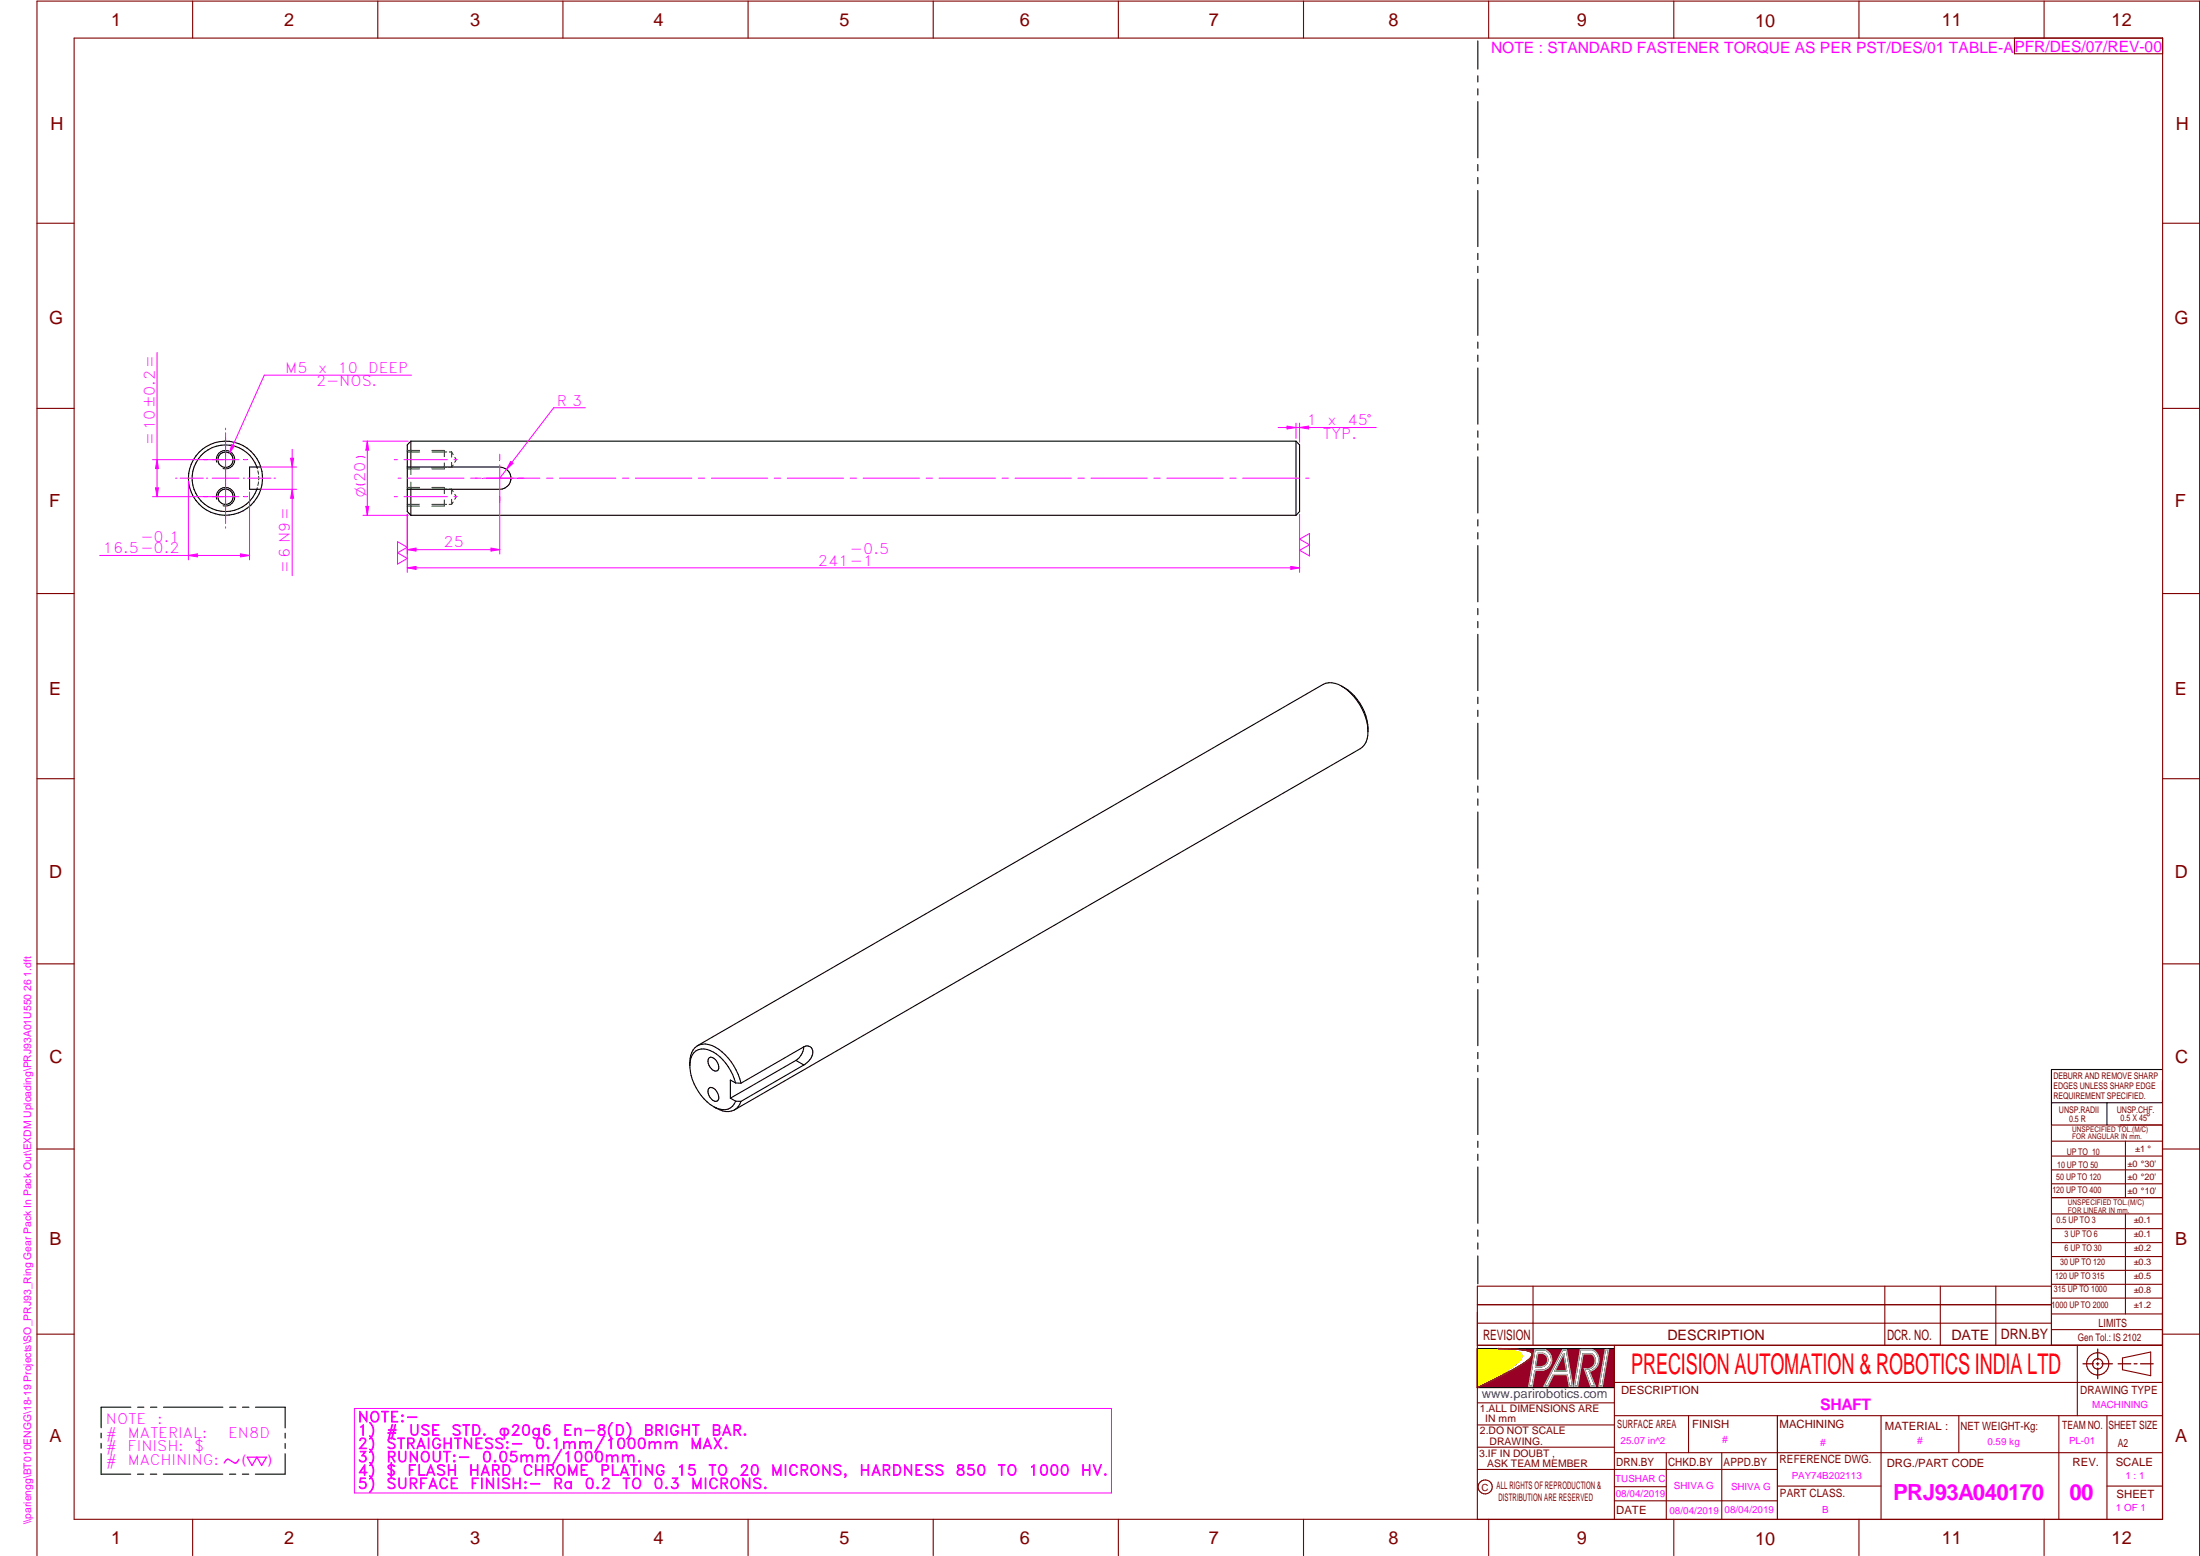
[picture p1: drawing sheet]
<svg xmlns="http://www.w3.org/2000/svg" width="594mm" height="420mm" viewBox="0 0 594 420" stroke-linecap="round" stroke-linejoin="round" font-family="sans-serif">
<path d="M414.5 364.5h2.9a2.93 2.93 0 0 1 1.6 3 2.93 2.93 0 0 1-2.2 2.5l-2.3 .1-.7 4.2h-1zM422 364.5h1l1.7 9.8h-1l-.5-3.1h-3.7l-1.5 3.1h-1.1zM426.8 364.4h3.2a3.1 3.1 0 0 1 1.7 3.3 3.1 3.1 0 0 1-2.5 2.6l1.6 4h-1.3l-1.7-4.8a2.22 2.22 0 0 0 2.8-1.1 2.22 2.22 0 0 0-.8-2.8h-2.3l-1.5 8.7h-.9zM433.5 364.4h.9l-1.7 9.9h-.9z" fill="none" stroke="#991b1e" stroke-width=".34"/>
<path d="M415.2 365.5h1.5a1.85 1.85 0 0 1 1.2 2 1.85 1.85 0 0 1-1.7 1.6h-1.6z" fill-rule="evenodd" fill="#990026"/>
<path d="M415.2 365.5h1.5a1.85 1.85 0 0 1 1.2 2 1.85 1.85 0 0 1-1.7 1.6h-1.6z" fill="none" stroke="#991b1e" stroke-width=".34"/>
<path d="M422.3 365.5l.7 4.7h-3.1z" fill="#990026"/>
<path d="M422.3 365.5l.7 4.7h-3.1z" fill="none" stroke="#991b1e" stroke-width=".34"/>
<path d="M404.5 364.2l6.3 .2a3.3 3.3 0 0 1 3 1.2 1.91 1.91 0 0 1-.9 1.5l-4.4 2.8-9.6 4.8 5.5-3.1 3.9-2.5a5.1 5.1 0 0 0 2.6-3l-.4-.7-.7-.4-5.1-.8M414.5 364.5h2.9a2.93 2.93 0 0 1 1.6 3 2.93 2.93 0 0 1-2.2 2.5l-2.3 .1-.7 4.2h-1zM415.2 365.5h1.5a1.85 1.85 0 0 1 1.2 2 1.85 1.85 0 0 1-1.7 1.6h-1.6zM422 364.5h1l1.7 9.8h-1l-.5-3.1h-3.7l-1.5 3.1h-1.1zM422.3 365.5l.7 4.7h-3.1zM426.8 364.4h3.2a3.1 3.1 0 0 1 1.7 3.3 3.1 3.1 0 0 1-2.5 2.6l1.6 4h-1.3l-1.7-4.8a2.22 2.22 0 0 0 2.8-1.1 2.22 2.22 0 0 0-.8-2.8h-2.3l-1.5 8.7h-.9zM433.5 364.4h.9l-1.7 9.9h-.9z" fill="none" stroke="#000" stroke-width=".34"/>
<circle cx="410.8" cy="365.7" r=".17" fill="#000"/>
<path d="M415.2 365.5h1.5a1.85 1.85 0 0 1 1.2 2 1.85 1.85 0 0 1-1.7 1.6h-1.6zM422.3 365.5l.7 4.7h-3.1z" fill="none" stroke="#c0c0c0" stroke-width=".34"/>
<path d="M398.9 364.2h5.8l4.4 .7a1.72 1.72 0 0 1 1.8 1.4l-.7 1.2-2.5 2-8.8 5.2z" fill-rule="evenodd" fill="#ff0"/>
<path d="M410.8 365.7a2.38 2.38 0 0 1-1.3 2.5l-3.6 2.5-7 4" fill="none" stroke="#f1eb1f" stroke-width=".34"/>
<circle cx="410.8" cy="365.7" r=".17" fill="#f1eb1f"/>
<path d="M410.8 365.7l-1-.7-3.3-.6-1.8-.2h-5.8v10.5" fill="none" stroke="#f1eb1f" stroke-width=".34"/>
<path d="M404.5 364.2l3.5 .4 2 .6a1.08 1.08 0 0 1 .6 1.8l-.9 1-1.5 1.2-9.3 5.5" fill="none" stroke="#ff0" stroke-width=".34"/>
<path d="M398.9 364.2v10.5" fill="none" stroke="#000" stroke-width=".34"/>
<path d="M398.9 364.2v10.5" fill="none" stroke="#000" stroke-width=".3"/>
<path d="M404.5 364.2l7.3 .4 1.5 .4 .5 .4v.5l-1.1 1.3-2.9 2-10.9 5.5h37v-10.5zM414.5 364.5h2.9a2.93 2.93 0 0 1 1.6 3 2.93 2.93 0 0 1-2.2 2.5l-2.3 .1-.7 4.2h-1zM426.8 364.4h3.2a3.1 3.1 0 0 1 1.7 3.3 3.1 3.1 0 0 1-2.5 2.6l1.6 4h-1.3l-1.7-4.8a2.22 2.22 0 0 0 2.8-1.1 2.22 2.22 0 0 0-.8-2.8h-2.3l-1.5 8.7h-.9zM433.5 364.4h.9l-1.7 9.9h-.9zM422 364.5h1l1.7 9.8h-1l-.5-3.1h-3.7l-1.5 3.1h-1.1z" fill-rule="evenodd" fill="#990026"/>
<g fill="none" stroke="#000" stroke-width=".3">
<path d="M399.1 11v7.7M399.1 20.4v1.7M399.1 24v1.7M399.1 27.4v15.2M399.1 44.4v1.7M399.1 47.9v1.7M399.1 51.4v15.2M399.1 68.4v1.7M399.1 71.9v1.7M399.1 75.4v15.2M399.1 92.4v1.7M399.1 95.9v1.7"/>
<path d="M399.1 99.4v15.2M110.9 119.1v7M110.9 119.1l-.9 1v18l.9 1M110.9 119.1h239.1M350 119.1l.9 1v18l-.9 1M350 119.1v20M399.1 116.3v1.8M399.1 119.8v1.7M110 126.1h25a3 3 0 0 1 3 3 3 3 0 0 1-3 3h-25M110.9 132.1v7M110.9 139.1h239.1M399.1 123.4v15.1"/>
<path d="M399.1 140.3v1.7M399.1 143.8v1.7M399.1 147.3v15.2M399.1 164.3v1.7M399.1 167.8v1.7M399.1 171.3v15.2M399.1 188.3v1.7M399.1 191.8v1.7M399.1 195.3v15.1M399.1 212.3v1.7M399.1 215.7v1.8M399.1 219.2v15.2"/>
<path d="M399.1 236.2v1.7M399.1 239.7v1.7M399.1 243.2v15.2M399.1 260.2v1.7M399.1 263.7v1.7M399.1 267.2v15.2M399.1 284.2v1.7M399.1 287.7v1.7M399.1 291.2v15.2M554 297.8h29.9M569 297.8v6M583.9 288.8h-29.9v15"/>
<path d="M399.1 308.1v1.7M399.1 311.7v1.7M399.1 315.1v15.2M399.1 332.1v1.7M399.1 335.6v1.7M399.1 339.1v7.6M35.3 380h-8v5.5M37.2 380h1.7M40.6 380h1.8M44.1 380h16.1M62 380h1.7M65.5 380h1.7"/>
<path d="M69 380h8v5.6M398.9 364.2h37v10.5h-37M27.3 392.5v5.6h8M27.3 387v1.3M27.3 389.7v1.4M37.1 398.1h1.7M40.6 398.1h1.7M44.1 398.1h16M62 398.1h1.7M65.4 398.1h1.8M77 392.6v5.5h-8M77 387v1.3"/>
<path d="M77 389.8v1.3"/>
</g>
<g fill="none" stroke="#991b1e" stroke-width=".34">
<path d="M404.5 364.2l6 .2 2.5 .5a19.5 19.5 0 0 0-5.6-.7zM411.1 368.3l-6.2 3.5M411.1 368.3l-3.3 2-8.9 4.4 5.3-2.6M412 367.7l-.6 .5M412 367.7l-.9 .6M413 364.9l.5 .3M413 364.9l.8 .5M413.3 366.7l-1.3 1M413.6 365.3h.1M413.6 366.3l-.3 .3M413.6 366.2l-1.6 1.5M413.8 365.4v.4"/>
<path d="M413.8 365.4v.2M413.8 365.8l-.2 .5M413.8 365.8l-.2 .4"/>
</g>
<path d="M414.5 364.5h2.9a2.93 2.93 0 0 1 1.6 3 2.93 2.93 0 0 1-2.2 2.5l-2.3 .1-.7 4.2h-1zM422 364.5h1l1.7 9.8h-1l-.5-3.1h-3.7l-1.5 3.1h-1.1zM426.8 364.4h3.2a3.1 3.1 0 0 1 1.7 3.3 3.1 3.1 0 0 1-2.5 2.6l1.6 4h-1.3l-1.7-4.8a2.22 2.22 0 0 0 2.8-1.1 2.22 2.22 0 0 0-.8-2.8h-2.3l-1.5 8.7h-.9zM433.5 364.4h.9l-1.7 9.9h-.9z" fill="none" stroke="#c0c0c0" stroke-width=".34"/>
<g fill="none" stroke="#800000" stroke-width=".3">
<path d="M52 .3v10M102 .3v10M152 .3v10M202 .3v10M252 .3v10M302 .3v10M352 .3v10M402 .3v10M452 .3v10M502 .3v10M544 10.3v4.2h40M552 .3v10"/>
<path d="M10 60.3h10M584 60.3h10M10 110.3h10M584 110.3h10M10 160.3h10M584 160.3h10M10 210.3h10M584 210.3h10M10 260.3h10M584 260.3h10M10 310.3h10M554 308.1h29.9"/>
<path d="M554 312.2h29.9M554 315.9h29.9M554 319.7h29.9M573.9 308.1v15.3M583.9 303.8h-29.9v59.5M584 310.3h10M554 323.4h29.9M554 327.8h29.9M554 331.8h29.9M554 335.5h29.9M554 339.3h29.9M573.9 327.8v27"/>
<path d="M398.9 352.3h155.1M398.9 357.3h155.1M414 347.3v16M509 347.3v16M524 347.3v16M538.9 347.3v16M554 347.3h-155.1v63h185l.1-400h-564v400h564M554 343h29.9M554 346.8h29.9M554 350.5h29.9M554 354.8h29.9M554 359h29.9"/>
<path d="M10 360.3h10M398.9 363.3h185M398.9 378.8h37M435.9 373.3h148M435.9 363.3v47M561 363.3v19M573.1 366.7l7.7-1.6v6.4l-7.7-1.6zM584 360.3h10M398.9 384.8h37M398.9 390.8h37M398.9 396.8h81.1M435.9 392.3h148"/>
<path d="M435.9 382.3h148M450 392.3v18M456 382.3v10M464.9 392.3v18M480 382.3v28M508 382.3v28M528.9 382.3v10M556 382.3v28M569 382.3v28M52 410.3v9.7M102 410.3v9.7M152 410.3v9.7"/>
<path d="M202 410.3v9.7M252 410.3v9.7M302 410.3v9.7M352 410.3v9.7M402 410.3v9.7M435.9 405.3h44.1M435.9 401.4h14.1M452 410.3v9.7M480 401.3h28M502 410.3v9.7M552 410.3v9.7M569 401.3h14.9"/>
<path d="M10 420v-419.7h584v419.7"/>
<circle cx="566.5" cy="368.3" r="3"/>
<circle cx="566.5" cy="368.3" r="1.4"/>
<circle cx="401.1" cy="401.5" r="1.9"/>
</g>
<path d="M562.5 368.3h2.8M566.1 368.3h.7M566.5 364.3v2.9M566.5 368v.6M566.5 369.4v2.9M567.6 368.3h2.8M572 368.3h3.4M576.3 368.3h.8M578 368.3h3.4" fill="none" stroke="#800000" stroke-width=".34"/>
<path d="M131.4 129.1h7.2M135 125.5v7.2M95.7 380.3h204.4v22.8h-204.4z" fill="none" stroke="#f0f" stroke-width=".27"/>
<g fill="none" stroke="#008000" stroke-width=".27">
<path d="M110 132.1h3.3M110 136.2h3.3M110 122h3.3M110 126.2h3.3M110 131.6h3.3M110 136.7h3.3M110 121.6h3.3M110 126.6h3.3M110.9 126.1v2M110.9 130.2v1.9M116.6 136.2h4M116.6 126.2h4"/>
<path d="M116.6 131.6h3.4v1.7M116.6 121.6h3.4v1.7M116.7 132.1h3.9M116.7 122h3.9M120 135v1.7h-3.4M120 125v1.6h-3.4M121.3 136.2h.7M121.3 126.2h.7M121.3 132.1h.7M121.3 122h.7M122 122v1.4M122 124.9v1.3"/>
<path d="M122 132.1v1.3M122 134.8v1.4M122 132.1l.4 .7M122 122l.4 .8M122.4 135.6l-.4 .6M122.4 125.6l-.4 .6M122.8 133.5l.4 .6-.4 .7M122.8 123.5l.4 .6-.4 .7"/>
</g>
<path d="M140 129.1h1.2M141.4 129.1h.1" fill="none" stroke="#f0f" stroke-width=".27"/>
<path d="M135 122.6v.1M135 122.9v1.2" fill="none" stroke="#f0f" stroke-width=".27"/>
<path d="M128.5 129.1h.1M128.7 129.1h1.2" fill="none" stroke="#f0f" stroke-width=".27"/>
<g fill="none" stroke="#f0f" stroke-width=".27">
<path d="M57.3 134.1h7.2M60.9 130.5v7.3M106.5 134.1h.8M106.5 124.1h.8M107.5 129.1h.8M109.1 134.1h11.7M109.1 124.1h11.7M110.1 129.1h15.2M122.6 134.1h.9M122.6 124.1h.9M127.1 129.1h1.7M130.6 129.1h15.2"/>
<path d="M135 134.2v1.1M135 135.6h.1M147.6 129.1h1.7M151.1 129.1h15.2M168.1 129.1h1.7M171.6 129.1h15.2M188.6 129.1h1.7M192.1 129.1h15.2M209.1 129.1h1.7M212.6 129.1h15.2M229.6 129.1h1.7M233.1 129.1h15.2"/>
<path d="M250.1 129.1h1.7M253.6 129.1h15.2M270.6 129.1h1.7M274.1 129.1h15.2M291.1 129.1h1.7M294.6 129.1h15.2M311.6 129.1h1.7M315.1 129.1h15.2M332.1 129.1h1.7M335.6 129.1h15.2M352.6 129.1h.9"/>
</g>
<path d="M69.4 126.1l.1 .5M69.5 131.7l-.1 .4M69.6 127.1l.2 1M69.8 130.1l-.2 1M69.8 128.6v1" fill="none" stroke="#008000" stroke-width=".27"/>
<g fill="none" stroke="#000" stroke-width=".3">
<path d="M69.4 126.1a9 9 0 0 0-13.9-4.2 9 9 0 0 0 0 14.5 9 9 0 0 0 13.9-4.3M70.4 126.1a10 10 0 0 0-15.4-5.1 10 10 0 0 0 0 16.2 10 10 0 0 0 15.4-5.1M70.4 126.1h-3v6h3M70.4 126.1a10.5 10.5 0 0 1 0 6"/>
<circle cx="60.9" cy="124.1" r="2.07"/>
<circle cx="60.9" cy="134.2" r="2.06"/>
</g>
<path d="M58.5 134.8a2.49 2.49 0 0 1 2.2-3.1 2.49 2.49 0 0 1 2.7 2.7 2.49 2.49 0 0 1-3.2 2.2M58.5 124.8a2.5 2.5 0 0 1 2.2-3.2 2.5 2.5 0 0 1 2.7 2.8 2.5 2.5 0 0 1-3.2 2.1" fill="none" stroke="#000" stroke-width=".27"/>
<path d="M65.9 134.1h.8" fill="none" stroke="#f0f" stroke-width=".27"/>
<path d="M60.9 128.4v.8" fill="none" stroke="#f0f" stroke-width=".27"/>
<path d="M55.1 134.1h.8" fill="none" stroke="#f0f" stroke-width=".27"/>
<path d="M60.9 139.1v.8" fill="none" stroke="#f0f" stroke-width=".27"/>
<path d="M57.3 124.1h7.2M60.9 120.5v7.2" fill="none" stroke="#f0f" stroke-width=".27"/>
<path d="M65.9 124.1h.8" fill="none" stroke="#f0f" stroke-width=".27"/>
<path d="M60.9 118.3v.9" fill="none" stroke="#f0f" stroke-width=".27"/>
<path d="M55.1 124.1h.8" fill="none" stroke="#f0f" stroke-width=".27"/>
<path d="M60.9 129.1v.8" fill="none" stroke="#f0f" stroke-width=".27"/>
<g fill="none" stroke="#f0f" stroke-width=".27">
<path d="M60.9 115.6v.4M60.9 116.8v6.3M47.4 129.1h.4M48.6 129.1h6.3M55.7 129.1h.4M57.3 129.1h7.2M60.9 124v.3M60.9 125.5v7.2M60.9 133.9v.4M60.9 135.1v6.3M65.7 129.1h.3M66.9 129.1h6.2"/>
<path d="M74 129.1h.4M110 138.9v10.7M135 132.8v16.8M60.9 142.2v.4M110 148.4l2.3-.4v.8z"/>
</g>
<path d="M110 148.4l2.3-.4v.8z" fill="#f0f"/>
<path d="M132.6 148l2.4 .4-2.4 .4z" fill="none" stroke="#f0f" stroke-width=".27"/>
<path d="M132.6 148l2.4 .4-2.4 .4z" fill="#f0f"/>
<path d="M110 138.9v15.7M350.9 138.9v15.7M110 148.4h25M110 153.3l2.3-.3v.8z" fill="none" stroke="#f0f" stroke-width=".27"/>
<path d="M110 153.3l2.3-.3v.8z" fill="#f0f"/>
<path d="M348.6 153l2.3 .3-2.3 .5z" fill="none" stroke="#f0f" stroke-width=".27"/>
<path d="M348.6 153l2.3 .3-2.3 .5z" fill="#f0f"/>
<path d="M98 119.1h12.2M99.2 119.1l.4 2.4h-.8zM96.2 130.7a2.99 2.99 0 0 0 2.4 0M96.2 123.5a2.99 2.99 0 0 1 2.4 0M98 139.1h12.2M110 153.3h240.9" fill="none" stroke="#f0f" stroke-width=".27"/>
<path d="M99.2 119.1l.4 2.4h-.8z" fill="#f0f"/>
<path d="M98.8 136.7h.8l-.4 2.4z" fill="none" stroke="#f0f" stroke-width=".27"/>
<path d="M98.8 136.7h.8l-.4 2.4z" fill="#f0f"/>
<path d="M99.2 119.1v20M158.1 110.1h-8.6l-14.5 19M137.9 124.6l.7 .5-1.8 1.6z" fill="none" stroke="#f0f" stroke-width=".27"/>
<path d="M137.9 124.6l.7 .5-1.8 1.6z" fill="#f0f"/>
<path d="M350 114.3v4.1M350.9 114.3v5.1M350.9 115.4l2.4-.3v.7z" fill="none" stroke="#f0f" stroke-width=".27"/>
<path d="M350.9 115.4l2.4-.3v.7z" fill="#f0f"/>
<path d="M347.5 115.1l2.5 .3-2.5 .4z" fill="none" stroke="#f0f" stroke-width=".27"/>
<path d="M347.5 115.1l2.5 .3-2.5 .4z" fill="#f0f"/>
<path d="M345.1 115.4h26.5M41.2 124.1h19M41.2 134.1h19M42.4 124.1l.4 2.4h-.8z" fill="none" stroke="#f0f" stroke-width=".27"/>
<path d="M42.4 124.1l.4 2.4h-.8z" fill="#f0f"/>
<path d="M42 131.7h.8l-.4 2.4z" fill="none" stroke="#f0f" stroke-width=".27"/>
<path d="M42 131.7h.8l-.4 2.4z" fill="#f0f"/>
<path d="M42.4 95.2v38.9M70.4 132.1h9.7M70.4 126.1h9.7M78.9 132.1l.4 2.4h-.8z" fill="none" stroke="#f0f" stroke-width=".27"/>
<path d="M78.9 132.1l.4 2.4h-.8z" fill="#f0f"/>
<path d="M78.5 123.7h.8l-.4 2.4z" fill="none" stroke="#f0f" stroke-width=".27"/>
<path d="M78.5 123.7h.8l-.4 2.4z" fill="#f0f"/>
<path d="M50.9 129.8v21.4M67.4 132.8v18.4M78.9 121.3v34.1M50.9 150l2.4-.4v.8z" fill="none" stroke="#f0f" stroke-width=".27"/>
<path d="M50.9 150l2.4-.4v.8z" fill="#f0f"/>
<path d="M65 149.6l2.4 .4-2.4 .4z" fill="none" stroke="#f0f" stroke-width=".27"/>
<path d="M65 149.6l2.4 .4-2.4 .4z" fill="#f0f"/>
<path d="M71.4 101.3l-9.4 21M26.9 150h40.5M107.4 146.3l2.6 1.5-2.6 1.5 2.6 1.5-2.6 1.5zM350.9 145.6l2.7-1.5v6l-2.7-1.5 2.7-1.5z" fill="none" stroke="#f0f" stroke-width=".27"/>
<g fill="none" stroke="#000" stroke-width=".3">
<path d="M362.3 185.3a13.7 13.7 0 0 1 7.1 12.2M362.3 185.3a15.4 15.4 0 0 1 7.1 12.2M362.3 185.3a5.1 5.1 0 0 0-5-.5l-169 97.6M369.4 197.5a5 5 0 0 1-2 4.6l-169 97.6M186.3 287.8a5.2 5.2 0 0 1 2.7-5.7 7.1 7.1 0 0 1 6.9 2.8 16.9 16.9 0 0 1 4.2 7.6M191.3 294a1.41 1.41 0 0 1 2.2 .7l.3 .5a1.74 1.74 0 0 1-.1 2.1 2.15 2.15 0 0 1-2.4-2zM191.3 285.8a1.41 1.41 0 0 1 2.2 .7l.3 .5a1.74 1.74 0 0 1-.1 2.1 2.15 2.15 0 0 1-2.4-2zM197.2 296.5l1.5 .8M198.7 292.4a13.1 13.1 0 0 0-7.8-9 3.4 3.4 0 0 0-4.5 2.9 13.3 13.3 0 0 0 6.3 12.5M198.7 297.3a3.5 3.5 0 0 1-5.2 1.9l-.8-.4M198.7 297.3l1.4 .1M198.7 292.4l1.4 .1"/>
<path d="M198.7 292.4l-1.5-.8v4.9M200.1 297.4a3.9 3.9 0 0 1-5.8 2.2l-1.6-.8M214.9 286.3l-17.7 10.2M214.9 286.3l2.2 1.3M217 282.7l-.4 1.8-.7 1.1-1 .7M217.1 287.6l-17 9.8M217.1 287.6a3.8 3.8 0 0 0 2.2-4.4 1.6 1.6 0 0 0-2.2-.5l-17 9.8"/>
</g>
<path d="M62.6 120l.7 .4-1.3 1.9z" fill="#f0f"/>
<path d="M71.4 101.3h39.7M62.6 120l.7 .4-1.3 1.9z" fill="none" stroke="#f0f" stroke-width=".27"/>
<path d="M64.5 394l-.5 .8a.59 .59 0 0 1-.9 .1l-1.2-.7a1 1 0 0 0-1.4 .9M66.8 393.5h5.2l-1.4 2.2-1.2-2.2-1.3 2.2z" fill="none" stroke="#f0f" stroke-width=".34"/>
<text font-size="7.7" fill="#f00" x="440.5" y="371">PRECISION AUTOMATION &amp; ROBOTICS INDIA LTD</text>
<g font-size="6" fill="#f0f">
<text x="511.2" y="405">PRJ93A040170</text>
<text x="558.8" y="405">00</text>
</g>
<g font-size="4.9" fill="#800000">
<text x="30" y="6.9">1</text>
<text x="76.7" y="6.9">2</text>
<text x="127" y="6.9">3</text>
<text x="176.5" y="6.9">4</text>
<text x="226.7" y="6.9">5</text>
<text x="275.4" y="6.9">6</text>
<text x="326.4" y="6.9">7</text>
<text x="375" y="6.9">8</text>
<text x="425.8" y="6.9">9</text>
<text x="473.9" y="7.3">10</text>
<text x="524.3" y="6.9">11</text>
<text x="570.2" y="6.9">12</text>
<text x="13.6" y="35.1">H</text>
<text x="587.6" y="35.1">H</text>
<text x="13.2" y="87.5">G</text>
<text x="587.2" y="87.5">G</text>
<text x="13.2" y="137">F</text>
<text x="587.2" y="137">F</text>
<text x="13.2" y="187.6">E</text>
<text x="587.2" y="187.6">E</text>
<text x="13.2" y="237">D</text>
<text x="587.2" y="237">D</text>
<text x="13.4" y="287.1">C</text>
<text x="587.4" y="287.1">C</text>
<text x="13.4" y="336.2">B</text>
<text x="587.4" y="336.2">B</text>
<text x="13.4" y="389.3">A</text>
<text x="587.4" y="389.3">A</text>
<text x="30" y="416.9">1</text>
<text x="76.7" y="416.9">2</text>
<text x="127" y="416.9">3</text>
<text x="176.5" y="416.9">4</text>
<text x="226.7" y="416.9">5</text>
<text x="275.4" y="416.9">6</text>
<text x="326.4" y="416.9">7</text>
<text x="375" y="416.9">8</text>
<text x="425.8" y="416.9">9</text>
<text x="473.9" y="417.3">10</text>
<text x="524.3" y="416.9">11</text>
<text x="570.2" y="416.9">12</text>
</g>
<text font-size="4.3" fill="#f0f" x="491.5" y="380.6">SHAFT</text>
<g font-size="4.2" fill="#f0f">
<text x="402.7" y="14.3">NOTE : STANDARD FASTENER TORQUE AS PER PST/DES/01 TABLE-A</text>
<text x="544" y="14">PFR/DES/07/REV-00</text>
</g>
<g font-size="3.9" fill="#f0f">
<text x="77" y="100.7">M5</text>
<text x="86" y="100.7">x</text>
<text x="91.2" y="100.7">10 DEEP</text>
<text x="85.3" y="104.3">2-NOS.</text>
<text x="150.4" y="109.5">R 3</text>
<text x="352.9" y="114.9">1</text>
<text x="357.2" y="118.4">TYP.</text>
<text x="358.5" y="114.9">x</text>
<text x="363.9" y="114.9">45°</text>
<text x="41.8" y="120.1" transform="rotate(-90 41.8 120.1)">=10±0.2=</text>
<text x="27.8" y="149.4">16.5-0.2</text>
<text x="37.9" y="146.3">-0.1</text>
<text x="119.8" y="147.8">25</text>
<text x="229.5" y="149.6">-0.5</text>
<text x="78.3" y="154.6" transform="rotate(-90 78.3 154.6)">=6 N9=</text>
<text x="220.9" y="152.7">241-1</text>
<text x="28.6" y="384.6">NOTE</text>
<text x="28.6" y="388.3">#</text>
<text x="34.5" y="388.3">MATERIAL:</text>
<text x="42.4" y="384.6">:</text>
<text x="61.6" y="388.3">EN8D</text>
<text x="96.6" y="384">NOTE:-</text>
<text x="96.6" y="387.6">1)</text>
<text x="104.3" y="387.6">#</text>
<text x="110.4" y="387.6">USE</text>
<text x="121.9" y="387.6">STD.</text>
<text x="134.6" y="387.6">ф20g6</text>
<text x="152" y="387.6">En-8(D)</text>
<text x="173.8" y="387.6">BRIGHT</text>
<text x="192.1" y="387.6">BAR.</text>
<text x="28.6" y="391.9">#</text>
<text x="28.6" y="395.5">#</text>
<text x="34.5" y="391.9">FINISH:</text>
<text x="34.5" y="395.5">MACHINING:</text>
<text x="52.6" y="391.9">$</text>
<text x="96.6" y="391.2">2)</text>
<text x="96.6" y="394.8">3)</text>
<text x="104.3" y="391.2">STRAIGHTNESS:-</text>
<text x="104.3" y="394.8">RUNOUT:-</text>
<text x="130.1" y="394.8">0.05mm/1000mm.</text>
<text x="144.4" y="391.2">0.1mm/1000mm</text>
<text x="186.3" y="391.2">MAX.</text>
<text x="96.6" y="398.4">4)</text>
<text x="96.6" y="402">5)</text>
<text x="104.3" y="398.4">$</text>
<text x="104.3" y="402">SURFACE</text>
<text x="110" y="398.4">FLASH</text>
<text x="126.6" y="398.4">HARD</text>
<text x="127" y="402">FINISH:-</text>
<text x="141.1" y="398.4">CHROME</text>
<text x="149.3" y="402">Ra</text>
<text x="157.9" y="402">0.2</text>
<text x="162" y="398.4">PLATING</text>
<text x="168" y="402">TO</text>
<text x="176.4" y="402">0.3</text>
<text x="182.7" y="398.4">15</text>
<text x="186.6" y="402">MICRONS.</text>
<text x="191.2" y="398.4">TO</text>
<text x="199.6" y="398.4">20</text>
<text x="208.1" y="398.4">MICRONS,</text>
<text x="232.1" y="398.4">HARDNESS</text>
<text x="258" y="398.4">850</text>
<text x="269.3" y="398.4">TO</text>
<text x="277.7" y="398.4">1000</text>
<text x="291.8" y="398.4">HV.</text>
</g>
<g font-size="3.9" fill="#800000">
<text x="400.5" y="361.9">REVISION</text>
<text x="450.3" y="362">DESCRIPTION</text>
<text x="509.6" y="361.7">DCR. NO.</text>
<text x="527" y="361.7">DATE</text>
<text x="540.3" y="361.6">DRN.BY</text>
</g>
<text font-size="3.7" fill="#f0f" x="98.6" y="134.3" transform="rotate(-90 98.6 134.3)">O 20</text>
<text font-size="3.5" fill="#00f" x="400.2" y="377.6">www.parirobotics.com</text>
<g font-size="3.5" fill="#f0f">
<text x="65.3" y="395.4">(</text>
<text x="72.3" y="395.4">)</text>
</g>
<g font-size="3.1" fill="#800000">
<text x="579.6" y="302.8">°</text>
<text x="566.7" y="358.2">LIMITS</text>
<text x="437.8" y="376.3">DESCRIPTION</text>
<text x="561.7" y="376.3">DRAWING TYPE</text>
<text x="436.7" y="385.6">SURFACE AREA</text>
<text x="456.9" y="385.6">FINISH</text>
<text x="480.6" y="385.5">MACHINING</text>
<text x="509" y="386.1">MATERIAL :</text>
<text x="529.4" y="386">NET WEIGHT-Kg:</text>
<text x="556.9" y="385.9">TEAM NO.</text>
<text x="569.4" y="385.9">SHEET SIZE</text>
<text x="436.4" y="395.9">DRN.BY</text>
<text x="450.4" y="395.8">CHKD.BY</text>
<text x="465.4" y="396">APPD.BY</text>
<text x="480.6" y="395.1">REFERENCE DWG.</text>
<text x="559.7" y="396">REV.</text>
<text x="571.3" y="395.9">SCALE</text>
<text x="571.9" y="390.7">A2</text>
<text x="509.5" y="396.1">DRG./PART CODE</text>
<text x="480.6" y="404.2">PART CLASS.</text>
<text x="571.5" y="404.4">SHEET</text>
<text x="436.4" y="408.9">DATE</text>
</g>
<g font-size="2.8" fill="#f0f">
<text x="8.4" y="263.7" transform="rotate(-90 8.4 263.7)">1.dft</text>
<text x="465.1" y="389.7">#</text>
<text x="517.7" y="389.8">#</text>
<text x="491.5" y="390.4">#</text>
<text x="8.4" y="411.6" transform="rotate(-90 8.4 411.6)">\\pariengg\BT010ENGG\18-19 Projects\SO_PRJ93_Ring Gear Pack In Pack Out\EXDM Uploading\PRJ93A01U550 26</text>
</g>
<g font-size="2.8" fill="#800000">
<text x="561.1" y="362">Gen Tol.: IS 2102</text>
<text x="399.6" y="381.2">1.ALL DIMENSIONS ARE</text>
<text x="399.6" y="387.3">2.DO NOT SCALE</text>
<text x="401.1" y="384">IN mm</text>
<text x="399.5" y="393.4">3.IF IN DOUBT ,</text>
<text x="402.2" y="390.1">DRAWING.</text>
<text x="401.6" y="396.2">ASK TEAM MEMBER</text>
<text x="404.1" y="402">ALL RIGHTS OF REPRODUCTION &amp;</text>
<text x="404.6" y="405.4">DISTRIBUTION ARE RESERVED</text>
</g>
<g font-size="2.7" fill="#f0f">
<text x="565" y="380.2">MACHINING</text>
<text x="437.6" y="389.8">25.07 in^2</text>
<text x="536.7" y="390.1">0.59 kg</text>
<text x="558.7" y="390">PL-01</text>
<text x="436.2" y="400.1">TUSHAR C</text>
<text x="483.8" y="399.5">PAY74B202113</text>
<text x="573.9" y="399.4">1 : 1</text>
<text x="436.3" y="404.3">08/04/2019</text>
<text x="452" y="402.1">SHIVA G</text>
<text x="467.4" y="402.2">SHIVA G</text>
<text x="450.8" y="408.7">08/04/2019</text>
<text x="465.7" y="408.5">08/04/2019</text>
<text x="492.1" y="408.4">B</text>
<text x="571.4" y="408">1 OF 1</text>
</g>
<text font-size="2.7" fill="#800000" x="400.1" y="402.5">C</text>
<g font-size="2.5" fill="#800000">
<text x="554.5" y="291.3">DEBURR AND REMOVE SHARP</text>
<text x="554.5" y="294">EDGES UNLESS SHARP EDGE</text>
<text x="554.5" y="296.8">REQUIREMENT SPECIFIED.</text>
<text x="556" y="300.6">UNSP.RADII</text>
<text x="558.7" y="302.9">0.5 R</text>
<text x="571.6" y="300.4">UNSP.CHF.</text>
<text x="572.6" y="302.7">0.5 X 45</text>
<text x="558.1" y="311.9">UP TO 10</text>
<text x="576.6" y="311">±1 °</text>
<text x="555.5" y="315.3">10 UP TO 50</text>
<text x="574.5" y="315.2">±0 °30'</text>
<text x="554.2" y="322.2">120 UP TO 400</text>
<text x="555.2" y="318.7">50 UP TO 120</text>
<text x="574.5" y="318.6">±0 °20'</text>
<text x="574.5" y="322.5">±0 °10'</text>
<text x="555.4" y="330.2">0.5 UP TO 3</text>
<text x="557.5" y="334">3 UP TO 6</text>
<text x="576.2" y="330.3">±0.1</text>
<text x="576.2" y="334.1">±0.1</text>
<text x="556.3" y="341.5">30 UP TO 120</text>
<text x="557.5" y="337.7">6 UP TO 30</text>
<text x="576.2" y="337.8">±0.2</text>
<text x="576.2" y="341.5">±0.3</text>
<text x="555" y="345.3">120 UP TO 315</text>
<text x="576.2" y="345.3">±0.5</text>
<text x="554" y="353.3">1000 UP TO 2000</text>
<text x="554.6" y="349">315 UP TO 1000</text>
<text x="576.2" y="349.1">±0.8</text>
<text x="576.2" y="353.3">±1.2</text>
</g>
<g font-size="2.1" fill="#800000">
<text x="559.6" y="305.6">UNSPECIFIED TOL.(M/C)</text>
<text x="559.6" y="307.7">FOR ANGULAR IN mm.</text>
<text x="558.4" y="325.3">UNSPECIFIED TOL.(M/C)</text>
<text x="558.4" y="327.4">FOR LINEAR IN mm.</text>
</g>
</svg>
